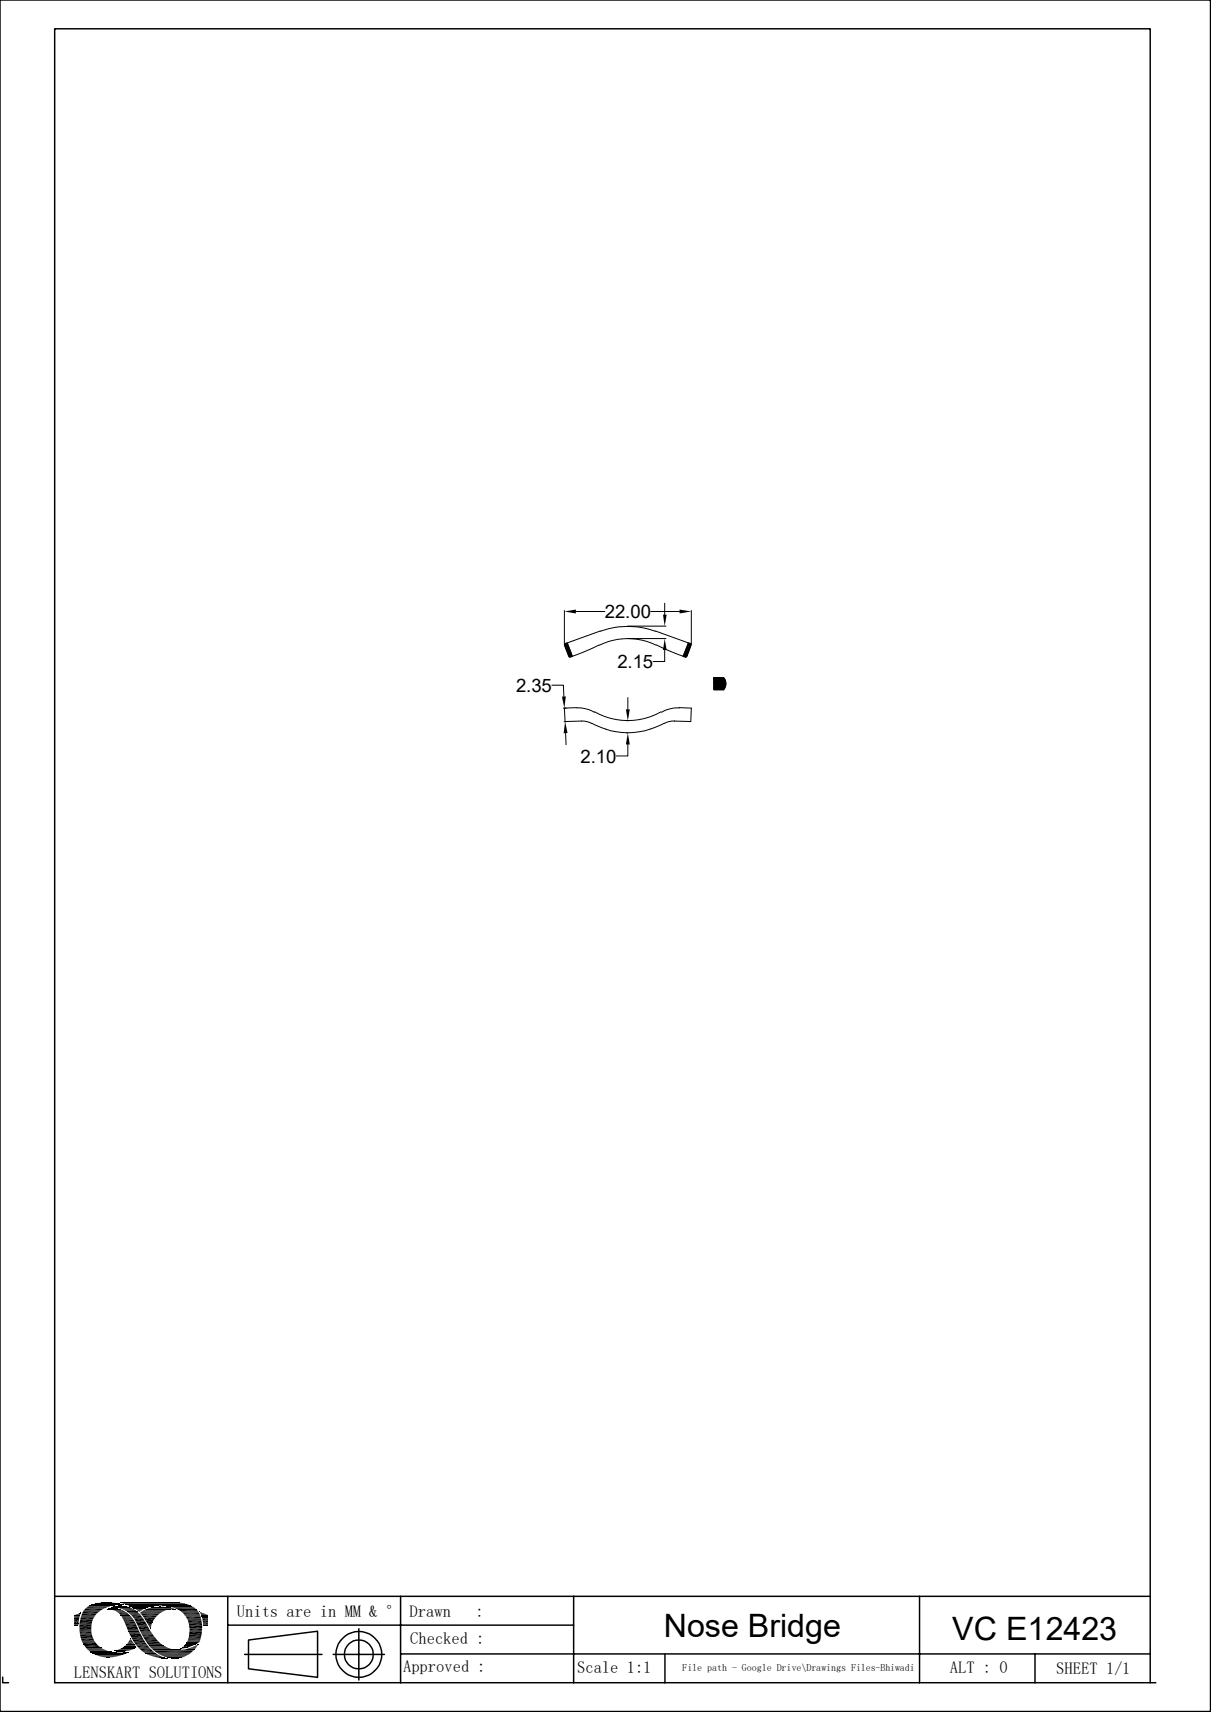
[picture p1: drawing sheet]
<svg xmlns="http://www.w3.org/2000/svg" width="210mm" height="297mm" viewBox="0 0 210 297" stroke-linecap="round" stroke-linejoin="round" font-family="sans-serif">
<g fill="none" stroke="#000" stroke-width=".25">
<path d="M0 0h209.9v296.9h-209.9zM9.5 276.9h190M14.3 279.7h2.8M14.6 279.2h3.3M30.9 279.4h3.4M39.5 276.9v15M69.5 276.9v15M99.5 276.9v15M159.5 276.9v15M.5 291v.9h1M13.8 283.3h2.1M14.5 285.5h2.6"/>
<path d="M24.2 286.1h2.1M24.4 280.1h3.2M24.6 283.8h2.1M24.8 284h2.1M25.7 285.4h2.7M32.5 281.1h2.4M32.6 281.3h2.4M32.6 284.4h2.2M32.9 282.7h2.2M39.5 281.9h60M42.4 287h13.4M43.1 284.5l12-1.5v8l-12-1.5z"/>
<path d="M57.8 287h8.9M62.2 282.6v8.9M69.5 286.9h130M115.3 287v5M179.5 286.9v5M199.5 291.9v-286.9h-190v286.9h190.9"/>
<circle cx="62.2" cy="287" r="2.51"/>
<circle cx="62.2" cy="287" r="4"/>
</g>
<g fill="#000">
<path d="M97.9 106.1l2-.4v.7zM115 106.6h.6l-.3 2zM115.3 110.8l.3 2h-.6zM117.9 105.7l2 .4-2 .3zM97.5 120.9l.6-.1-.2 2.1zM98 125.2l.4 2h-.7zM108.5 123.1h.7l-.3 2zM108.9 127.2l.3 2h-.7zM13.4 280h.5zM13.5 280h.4zM13.5 280l.3-.1 .1 .1zM13.8 279.9h.2l-.1 .1z"/>
<path d="M13.8 279.9h.2zM17.6 278h1.8zM18.2 278h.6zM18.2 278h1.2zM18.7 279.1h1.9zM18.8 279.1h1.7zM18.8 279.1h1.6zM18.8 279.1h1.5zM18.9 279.1h1.4zM19 279.1h1.2zM18.9 279.1h1.3zM19 279.1h1.1z"/>
<path d="M19.1 279.1h1zM19.1 279.2h1.8zM19.1 279.2l1.9 .1zM19.3 279.1h.8zM19.5 279.3l1.8 .1zM19.3 279.1h.5zM19.6 279l.2 .1zM19.6 279h.1zM19.7 279.4h1.6zM19.9 279.4l1.7 .1h-1.4zM19.9 279.4h1.4l.3 .1zM20 278.7h1.8z"/>
<path d="M20 278.7h1.7zM20.1 278.6l1.6 .1zM20.2 279.5l1.4 .1zM20.2 279.6l1.7 .1h-1.5zM20.2 279.6h1.4l.3 .1zM20.1 278.6h1.4zM20.4 278.6h1.1zM20.4 279.7l1.6 .1zM20.4 278.6h.8zM20.5 278.6h.7zM20.5 279.8l1.7 .2h-1.5zM20.5 279.8h1.5l.2 .2z"/>
<path d="M20.7 278.6h.3zM20.5 278.6h.6zM20.7 278.6h.4zM20.7 280h1.6zM21.1 278.4h.3zM21.3 279.2h1.9zM22 279.5l1.8 .1zM22.1 279.6h1.7zM22.1 279.6l1.8 .1zM22.2 279.7l1.9 .2h-1.7zM22.2 279.7h1.7l.2 .2zM22.4 279.9l1.9 .2h-1.7z"/>
<path d="M22.4 279.9h1.7l.2 .2zM23.2 279h1.9zM23.3 279l1.8 .1zM23.4 279.1h1.6zM23.4 279.1h1.7zM23.5 279.1h1.4zM23.5 279.1h1.5zM23.5 279.1l1.3 .1zM23.6 279.2l.9 .2h-.7zM23.6 279.2h1.2l-.3 .2zM23.8 279.4h.6zM23.8 279.4h.7z"/>
<path d="M23.9 279.4l.4 .2zM23.9 279.4h.5l-.1 .2zM24.1 279.6l.1 .1zM24.1 279.6h.2zM27.1 278.8h1.9zM27.1 278.8h1.8zM27.7 278.8h1.2zM27.7 278.8h.7zM29.9 279.2h.5zM30 279.2h.4zM30.3 279.2h.1zM30.4 278h.2z"/>
<path d="M34.7 279.7h.1zM34.7 279.7h.2zM34.7 279.7l.4 .1zM34.7 279.8l.8 .2h-.7zM34.7 279.8l.8 .2zM34.8 280l1.1 .1h-1.1zM34.8 280h.7l.4 .1zM12.9 280.2h.9zM12.9 280.2l.9 .1zM12.9 280.3l.9 .1h-.9zM12.9 280.3h.9v.1zM12.9 280.4l.9 .2h-.9z"/>
<path d="M12.9 280.4h.9v.2zM12.9 280.6l.8 .2h-.8zM12.9 280.6h.9l-.1 .2zM12.9 280.8h.8zM12.9 280.8l.7 .5h-.7zM12.9 280.8h.8l-.1 .5zM12.9 281.3l.7 .4h-.7zM12.9 281.3h.7v.4zM12.9 281.7h.7zM12.9 281.7l.7 .2h-.7zM12.9 281.7h.7v.2zM12.9 281.9h.7z"/>
<path d="M12.9 281.9h.6zM12.9 281.9l.6 .1zM13 280.2h.9zM13.2 280.1l.7 .1zM13.2 280.1h.7zM13.8 282.3l2 .4h-2zM13.8 282.3h2v.4zM17.8 287.4l1.8 .1zM17.8 287.4h1.9zM17.9 287.5h1.1zM17.9 287.5h1.7zM18.4 287.5h.6z"/>
<path d="M18.6 287.5h.4zM19.9 286.4l1.9 .1zM19.9 286.4h2zM20.1 286.5h1.4zM20.1 286.5h1.7zM20.2 286.5h1.1zM20.2 286.5h1.3zM20.5 286.5h.7zM20.5 286.5h.8zM20.8 280l1.7 .2h-1.5zM20.8 280h1.5l.2 .2zM20.8 286.5h.3z"/>
<path d="M20.8 286.5h.4zM20.9 286.5h.2zM21 280.2h1.5zM21 280.2l1.7 .3h-1.6zM21 280.2h1.5l.2 .3zM21.1 280.5h1.7zM21.2 280.5l1.7 .2h-1.7zM21.2 280.5h1.6l.1 .2zM21.2 280.7l1.8 .1h-1.7zM21.2 280.7h1.7l.1 .1zM21.3 280.8l1.8 .2h-1.7zM21.3 280.8h1.7l.1 .2z"/>
<path d="M21.4 281l1.8 .1zM21.4 281.1l1.9 .2h-1.8zM21.4 281.1h1.8l.1 .2zM21.1 286.7h1zM21.4 286.7h.8zM21.5 286.7h.7zM21.5 281.3l1.9 .1zM21.6 281.4l1.9 .3h-1.8zM21.6 281.4h1.8l.1 .3zM21.6 285.6l2 .1zM21.6 285.6h1.9zM21.7 281.7l1.9 .2h-1.8z"/>
<path d="M21.7 281.7h1.8l.1 .2zM21.7 285.5l1.8 .1zM21.7 286.7h.5zM21.7 285.5h1.8zM21.8 285.5h1.7zM21.8 281.9l1.9 .3h-1.8zM21.8 281.9h1.8l.1 .3zM21.8 286.7h.4zM21.9 286.7h.3zM21.9 282.2l2.1 .5h-1.9zM21.9 282.2h1.8l.3 .5zM21.9 285.3h1.4z"/>
<path d="M21.9 285.3l1.6 .2h-1.7zM21.9 285.3h1.4l.2 .2zM22.1 286.6h.2zM22.1 285.2l1.2 .1h-1.4zM22.1 285.2h1.1l.1 .1zM22.1 282.7l1.9 .1zM22.1 286.6h.3zM22.2 282.8l1.9 .1zM22.2 282.9l1.9 .1zM22.2 284.9l.9 .1zM22.2 285l1 .2h-1.1zM22.2 285h.9l.1 .2z"/>
<path d="M22.3 283h1.8zM22.3 283l1.9 .2h-1.8zM22.3 283h1.8l.1 .2zM22.4 283.2l1.9 .2h-1.9zM22.4 283.2h1.8l.1 .2zM22.4 284.7l.7 .2h-.9zM22.4 284.7h.5l.2 .2zM22.4 283.4l2.3 .7h-1.9zM22.4 283.4h1.9l.4 .7zM22.5 284.6l.4 .1h-.5zM22.5 284.6h.3l.1 .1zM22.6 284.4h.1z"/>
<path d="M22.6 284.4l.2 .2h-.3zM22.6 284.4l.2 .2zM22.6 280.1l1.9 .2h-1.6zM22.6 280.1h1.7l.2 .2zM22.9 280.3l1.8 .4h-1.5zM22.9 280.3h1.6l.2 .4zM23.2 280.7l1.6 .1zM23.2 280.8l1.9 .4h-1.6zM23.2 280.8h1.6l.3 .4zM23.5 281.2l1.6 .1zM23.5 281.3l2 .7h-1.6zM23.5 281.3h1.6l.4 .7z"/>
<path d="M23.9 282l1.7 .2h-1.6zM23.9 282h1.6l.1 .2zM24 282.2l1.9 .5h-1.7zM24 282.2h1.6l.3 .5zM24.2 282.7l1.9 .3h-1.8zM24.2 282.7h1.7l.2 .3zM24.3 283l1.9 .1zM24.4 283.1l1.8 .1zM24.4 283.2l1.9 .1zM24.5 283.3h1.8zM24.5 283.3l1.9 .1zM24.6 283.4l1.9 .1h-1.9z"/>
<path d="M24.6 283.4h1.8l.1 .1zM24.6 283.5l1.9 .1zM24.9 280.6l2 .1zM25 280.7l1.6 .4h-1.4zM25 280.7h1.9l-.3 .4zM25.2 281.1l1.2 .4h-.9zM25.2 281.1h1.4l-.2 .4zM25.3 286.9h1.8zM25.5 281.5h.9zM25.5 281.5l.7 .4h-.5zM25.5 281.5h.9l-.2 .4zM25.6 287l1.9 .1h-1.6z"/>
<path d="M25.6 287h1.7l.2 .1zM25.7 281.9l.5 .2h-.4zM25.7 281.9h.5v.2zM25.8 282.1l.4 .1h-.3zM25.8 282.1h.4v.1zM25.9 282.2l.3 .3zM25.9 282.2h.3v.3zM25.9 287.1l1.7 .1zM26.1 282.5l.1 .1zM26.1 287.2l1.7 .1zM26.3 287.3l1.9 .2h-1.2zM26.3 287.3h1.5l.4 .2z"/>
<path d="M27 287.5h1.3zM27.1 287.5l1.4 .1zM27.6 287.6h1zM27.6 287.6l1.1 .1zM27.8 287.7h1.1zM28 287.7h.9zM28.1 287.7h.9zM28.4 287.7h.6zM28.6 287.7h.4zM28.7 287.7h.3zM28.8 287.7h.2zM29.1 287.5l2 .2h-1.4z"/>
<path d="M29.7 287.7h1.3zM29.7 287.7h1.4zM30 287.7h.9zM30 287.7h1zM30.1 287.7h.7zM30.1 287.7h.8zM30.2 287.7h.5zM30.2 287.7h.6zM30.3 287.7h.4zM30.4 287.7h.3zM31.3 286h.2zM31.3 286h.3z"/>
<path d="M31.3 286h.4zM31.4 286h.5zM31.5 285.9l.4 .1zM31.5 285.9h.6zM31.6 285.8h.9zM31.6 285.8h1zM31.7 285.8h.9zM31.7 285.8h1zM31.9 286.2h1.8zM32 285.5l.7 .3h-1zM32 285.5h1.3l-.6 .3zM32 285.5h1.3z"/>
<path d="M32 285.5h1.4zM32.1 286.1h1.7zM32.2 286.1h1.6zM32.2 285.2h1.8zM32.2 285.2l1.2 .3h-1.4zM32.2 285.2h1.8l-.6 .3zM32.3 285l2 .1zM32.3 285.1h1.9zM32.3 285.1h2zM32.3 285.1l1.7 .1h-1.8zM32.3 285.1h1.9l-.2 .1zM32.3 286.1h1.5z"/>
<path d="M32.3 285h2zM32.4 285h2zM32.4 284.9l2 .1h-2zM32.6 286h1.3zM32.8 286h1.1zM32.9 283l2.1 .5h-2.2zM32.9 283h2.1v.5zM32.9 285.9h1.1zM33.1 285.8h.9zM33.3 285.8h.7zM33.4 285.7h.7zM33.5 285.7h.6z"/>
<path d="M33.6 285.6h.5zM33.6 285.6l.4-.1 .1 .1zM34 285.5h.2l-.1 .1zM34 285.5l.2-.1v.1zM34.2 285.4h.1l-.1 .1zM34.2 285.4l.1-.1zM34.8 280.1l1.2 .1zM34.9 280.2h1.1zM34.9 280.2h1.2zM34.9 280.2l1.2 .1zM34.9 280.3l1.2 .1h-1.1zM34.9 280.3h1.2v.1z"/>
<path d="M35 280.4h1.1zM35 280.4l1.1 .2h-1zM35 280.4h1.1v.2zM35.1 280.6h1zM35.1 280.6l1 .1zM35.1 280.7l1 .1zM35.1 280.8l1 .3h-1zM35.1 280.8h1v.3zM35.1 281.1h1zM35.1 281.1l1 .4h-.9zM35.1 281.1h1v.4zM35.2 281.5l.9 .1z"/>
<path d="M35.2 281.6l.9 .2h-.9zM35.2 281.6h.9v.2zM35.2 281.8l.9 .2h-.8zM35.2 281.8h.9v.2zM35.3 282h.8zM35.4 282h.7zM35.5 282l.6 .1zM35.9 282.1h.2z"/>
</g>
<g fill="none" stroke="#000" stroke-width=".17">
<path d="M95.7 118.9h2l.1 2M97.9 105.9v5.9M97.9 111.9l.7 2M97.9 112l.5-.5 .9 2.4M98 111.7l-.1 .2M98.2 111.5l-.3 .3M98.5 111.7l-.5 .5M98.5 111.9l-.5 .5M98.6 112.1l-.5 .4M98.6 112.2l-.4 .5M98.7 113.8l.2 .2M98.7 112.4l-.4 .4"/>
<path d="M98.8 112.5l-.5 .5M98.8 112.7l-.4 .5M98.9 112.9l-.5 .4M99 113l-.5 .5M99 113.2l-.4 .5M99.1 113.3l-.5 .5M99.1 113.5l-.4 .5M99.2 113.7l-.4 .3M99.3 113.8l-.2 .2M99.9 106.1h5M103.9 111.9l-2.5 1.1-2.6 1M104 111.9a11.1 11.1 0 0 1 9.8 0"/>
<path d="M104.1 109.5a13.9 13.9 0 0 1 9.6 0M104.1 109.5l-6.1 2.2M108.9 108.6h6.6M108.9 110.8h6.6M112.9 106.1h5M113.7 109.5l6.1 2.2M113.8 111.9l2.5 1.1 2.6 1M115.3 112.8v2h-2M115.3 104.6v2M118.5 113.8l.1 .2M118.5 113.7l.4 .3M118.6 113.5l.5 .5"/>
<path d="M118.7 113.3l.4 .5M118.7 113.2l.5 .5M118.8 113l.5 .5M118.9 112.9l.4 .4M118.9 112.7l.5 .5M119 112.5l.5 .5M119 112.4l.5 .4M119.1 113.8l-.2 .2M119.1 112.2l.5 .5M119.2 112.1l.4 .4M119.3 111.9l.4 .5M119.3 111.7l.5 .5"/>
<path d="M119.6 111.5l.3 .3M119.7 111.7l.1 .2M119.8 112l-.5-.5-.9 2.4M119.8 111.9l-.7 2M119.9 105.9v5.9M123.8 117.6v2.1h1.7M123.8 117.6h1.7M123.8 117.6h.1M124 117.6l-.2 .2M124.2 117.6l-.4 .3M124.4 117.6l-.6 .6M124.5 117.6l-.7 .7"/>
<path d="M124.7 117.6l-.9 .9M124.9 117.6l-1.1 1.1M125.1 117.6l-1.3 1.2M125.3 117.6l-1.5 1.4M125.4 117.6l-1.6 1.6M125.5 117.6a1.66 1.66 0 0 1 0 2.1M125.6 117.6l-1.8 1.8M125.6 117.7l-1.8 1.8M125.6 119.5l-.2 .2M125.7 117.9l-1.8 1.8M125.7 117.9l-1.7 1.8M125.8 118.1l-1.6 1.6"/>
<path d="M125.8 119.1l-.5 .6M125.9 118.2l-1.5 1.5M125.9 118.4l-1.4 1.3M125.9 118.9l-.8 .8M125.9 118.5l-1.1 1.2M125.9 118.7l-1 1M97.7 122.9h.5M98.1 127.2l.1 2M98.3 125.2h-.5M100 122.8l-2.1 .1 .1 2.3 3.3-.1 1.3 .4M100 122.8l1.6 .2 1.5 .6M102.6 125.5a12.7 12.7 0 0 0 10.1 1"/>
<path d="M103.1 123.5a11.6 11.6 0 0 0 11.5 0M108.7 125.1h.1M108.7 127.2h.1M108.9 129.2v1.9h-2M108.9 121v2.1M115.2 125.5l-2.4 1M117 125.1l-.9 .1-.9 .3M117.8 122.8l2.1 .1-.1 2.3-2.8-.1M117.8 122.8l-1.6 .2-1.5 .6M14.3 279.9h2.5M14.5 279.4h3M14.8 279.1h3.3"/>
<path d="M14.9 279h3.4M15 278.8h3.7M15.2 278.7h3.7M15.2 278.7h3.9M15.4 278.6h4M15.5 278.6h4.1M15.6 278.5h4M15.9 278.4h5.5M15.9 278.4h5.4M16 278.3h5.2M16.2 278.3h4.8M16.4 278.2h4.3"/>
<path d="M16.6 278.2h3.9M17 278.1h3.1M17.1 278.1h2.9M18.5 279.2h2.2M18.6 279.1h2M18.7 279.2h2.2M19.3 278.8h3.1M19.3 278.8h3M19.3 278.8h3.2M19.4 278.7h2.7M19.7 278.7h2.2M20.1 278.5h-4.5"/>
<path d="M20.1 278.9h2.7M20.8 279h2M20.8 279.1h2.4M20.9 278h9.8M20.9 278h10.3M20.9 278.1h10.6M21.1 278.1h10.9M21.1 278.4h-5.4M21.4 278.2h10.8M21.4 279.3h2.1M21.5 278.3h10.9M21.7 279.4h2"/>
<path d="M21.7 278.3h10.9M21.8 278.4h11M22 278.4h10.9M22.1 278.5h11M22.4 278.6h10.7M22.4 278.6h5M22.5 278.6h4.4M22.5 278.7h4.2M22.8 278.8h3.2M23 278.9h2.6M23.2 279h2.1M24.3 279.8h3.7"/>
<path d="M24.3 279.8h3.6M24.3 279.9h3.5M24.4 279.7h3.8M24.6 279.6h3.6M24.6 279.5h4M24.8 279.4h3.9M24.9 279.3h4.2M25.2 279.2h4.2M25.5 279.1h4.8M25.7 278.8l-2.8 .1M25.7 279h4.4M25.8 279h4.2"/>
<path d="M26.1 278.9h3.6M26.3 278.9h3.2M26.6 278.8h2.6M26.8 278.8h2.2M28.2 278.6h5M28.9 278.6h4.3M28.9 278.7h4.5M29.6 278.8h4M29.9 278.9h3.8M30.2 279h3.7M30.4 279.2h-5.1M30.6 279.1h3.4"/>
<path d="M30.7 279.2h3.3M30.7 279.2h3.4M31.3 279.5h3M31.4 279.7h3.1M31.6 279.8h2.9M13.8 282.3h2M13.8 282.8h2M13.8 283h2M13.8 283.1h2M13.8 283.5h2.1M13.9 281h2.2M14 280.5h2.4"/>
<path d="M14 284.2h2.2M14.2 284.7h2.2M14.5 285.3h2.3M14.9 285.8h2.5M14.9 285.8l2.6 .1M14.9 285.9h2.7M14.9 285.9h2.8M15 286h2.8M15.1 286.1h3M15.2 286.2h3M15.3 286.3h3.2M15.4 286.4h3.1"/>
<path d="M15.5 286.4h3.5M15.6 286.6h3.8M15.7 286.6h3.7M15.7 286.6h4.2M15.8 286.7h4.4M15.8 286.7h5.3M15.9 286.8h6.2M16.1 286.9h5.8M16.1 286.9h5.7M16.2 287h5.5M16.4 287h5.1M16.5 287.1h4.8"/>
<path d="M16.6 287.1h4.5M16.9 287.3h4M17.2 287.3h3.2M17.4 287.4h2.9M19.8 286.4h2.7M19.8 286.4h2.4M20 286.3h2.6M20.2 286.2h2.7M20.6 286.2h2.5M20.7 286.1h2.6M21 286h2.4M21 285.9h2.6"/>
<path d="M21.4 285.7h2.2M21.5 285.7h2.1M21.5 285.6h2.1M23.6 285.8h-2.3M24.6 280.2h2.7M24.9 280.6h2.1M25 286.8h2.1M25.1 284.4h2.1M25.3 286.9h2M25.4 284.8h2.2M25.6 285.2h2.4M25.9 285.5h2.5"/>
<path d="M25.9 285.6h2.6M25.9 285.6h2.7M26 285.7h2.8M26.1 285.8h3M26.2 285.9h3.1M26.3 286h3.3M26.4 286.1h3.4M26.4 286.1h3.7M26.5 286.2h4.1M26.5 286.2h4.7M26.6 286.3h7.1M26.6 286.3h7"/>
<path d="M27.1 286.7h6.1M27.3 286.9h5.7M27.5 286.9h5.4M27.5 287h5.4M27.6 287h5.2M27.7 287.1h5M28 287.2h4.4M28.3 287.3h3.9M28.5 287.5h3.5M29 287.5h2.6M29.1 287.6h2.5M31.2 286.2h2.5"/>
<path d="M31.9 280.1h2.7M32 280.2h2.7M32 280.3h2.7M32.1 280.4h2.7M32.2 280.4h2.6M32.2 280.5h2.6M32.4 280.9h2.5M32.4 284.8h2.2M32.4 284.9h2.2M32.4 284.9h2.1M32.4 285h2.1M32.5 284.7h2.2"/>
<path d="M32.6 284.6h2.1M32.6 284.7h2.1M32.6 284.5h2.1M32.7 281.5h2.3M32.8 283.9h2.1M32.8 282h2.3M32.9 282.5h2.2M32.9 283h2.1M32.9 282.9h2.1"/>
</g>
<g fill="none" stroke="#000" stroke-width=".21">
<path d="M14.4 279.5h3M31.7 279.9h2.9M13.8 281.5h2.2M13.8 281.7h2.1M14.1 280.4h2.4M14.2 284.9h2.4M14.7 285.7h2.7M23.5 285.4h2.1M24 285.9h2M24.4 286.4h2.1M24.7 286.6h2.1M24.9 284.2h2.2"/>
<path d="M32.7 284.1h2.1"/>
</g>
<path d="M13.9 284h2.2M14.1 280.1h2.7M14.4 285.2h2.4M22.8 284.2h2M25.4 285h2.5M32.7 281.8h2.4M32.8 283.7h2.2" fill="none" stroke="#000" stroke-width=".34"/>
<path d="M13.9 283.7h2.1M22.9 284.5h2.2M23.1 284.8h2.1M23.3 285.1h2.1M23.7 285.6h2.2M24.7 280.4h2.6M25.2 284.7h2.3M26.7 286.5h6.8M32.3 280.6h2.5" fill="none" stroke="#000" stroke-width=".3"/>
<path d="M13.8 281.2h2.3M13.9 280.8h2.4M14.1 284.5h2.2" fill="none" stroke="#000" stroke-width=".38"/>
<path d="M13.8 282h2.1M32.8 282.3h2.3" fill="none" stroke="#000" stroke-width=".42"/>
<g font-size="5.6">
<text x="115.1" y="283.9">Nose Bridge</text>
<text x="165.1" y="284.5">VC E12423</text>
</g>
<g font-size="3.2">
<text x="104.9" y="107.2">22.00</text>
<text x="89.5" y="120">2.35</text>
<text x="107.1" y="115.9">2.15</text>
<text x="100.7" y="132.3">2.10</text>
</g>
<g font-size="2.9">
<text x="41.1" y="280.6">Units are in MM &amp; °</text>
<text x="71" y="280.6">Drawn</text>
<text x="82.5" y="280.6">:</text>
<text x="71.1" y="285.2">Checked :</text>
<text x="12.8" y="291.1">LENSKART SOLUTIONS</text>
<text x="69.9" y="290.1">Approved :</text>
<text x="100.1" y="290.3">Scale 1:1</text>
<text x="164.7" y="290.3">ALT : 0</text>
<text x="183.2" y="290.4">SHEET 1/1</text>
</g>
<text font-size="1.7" x="118.3" y="289.9">File path - Google Drive\Drawings Files-Bhiwadi</text>
</svg>
